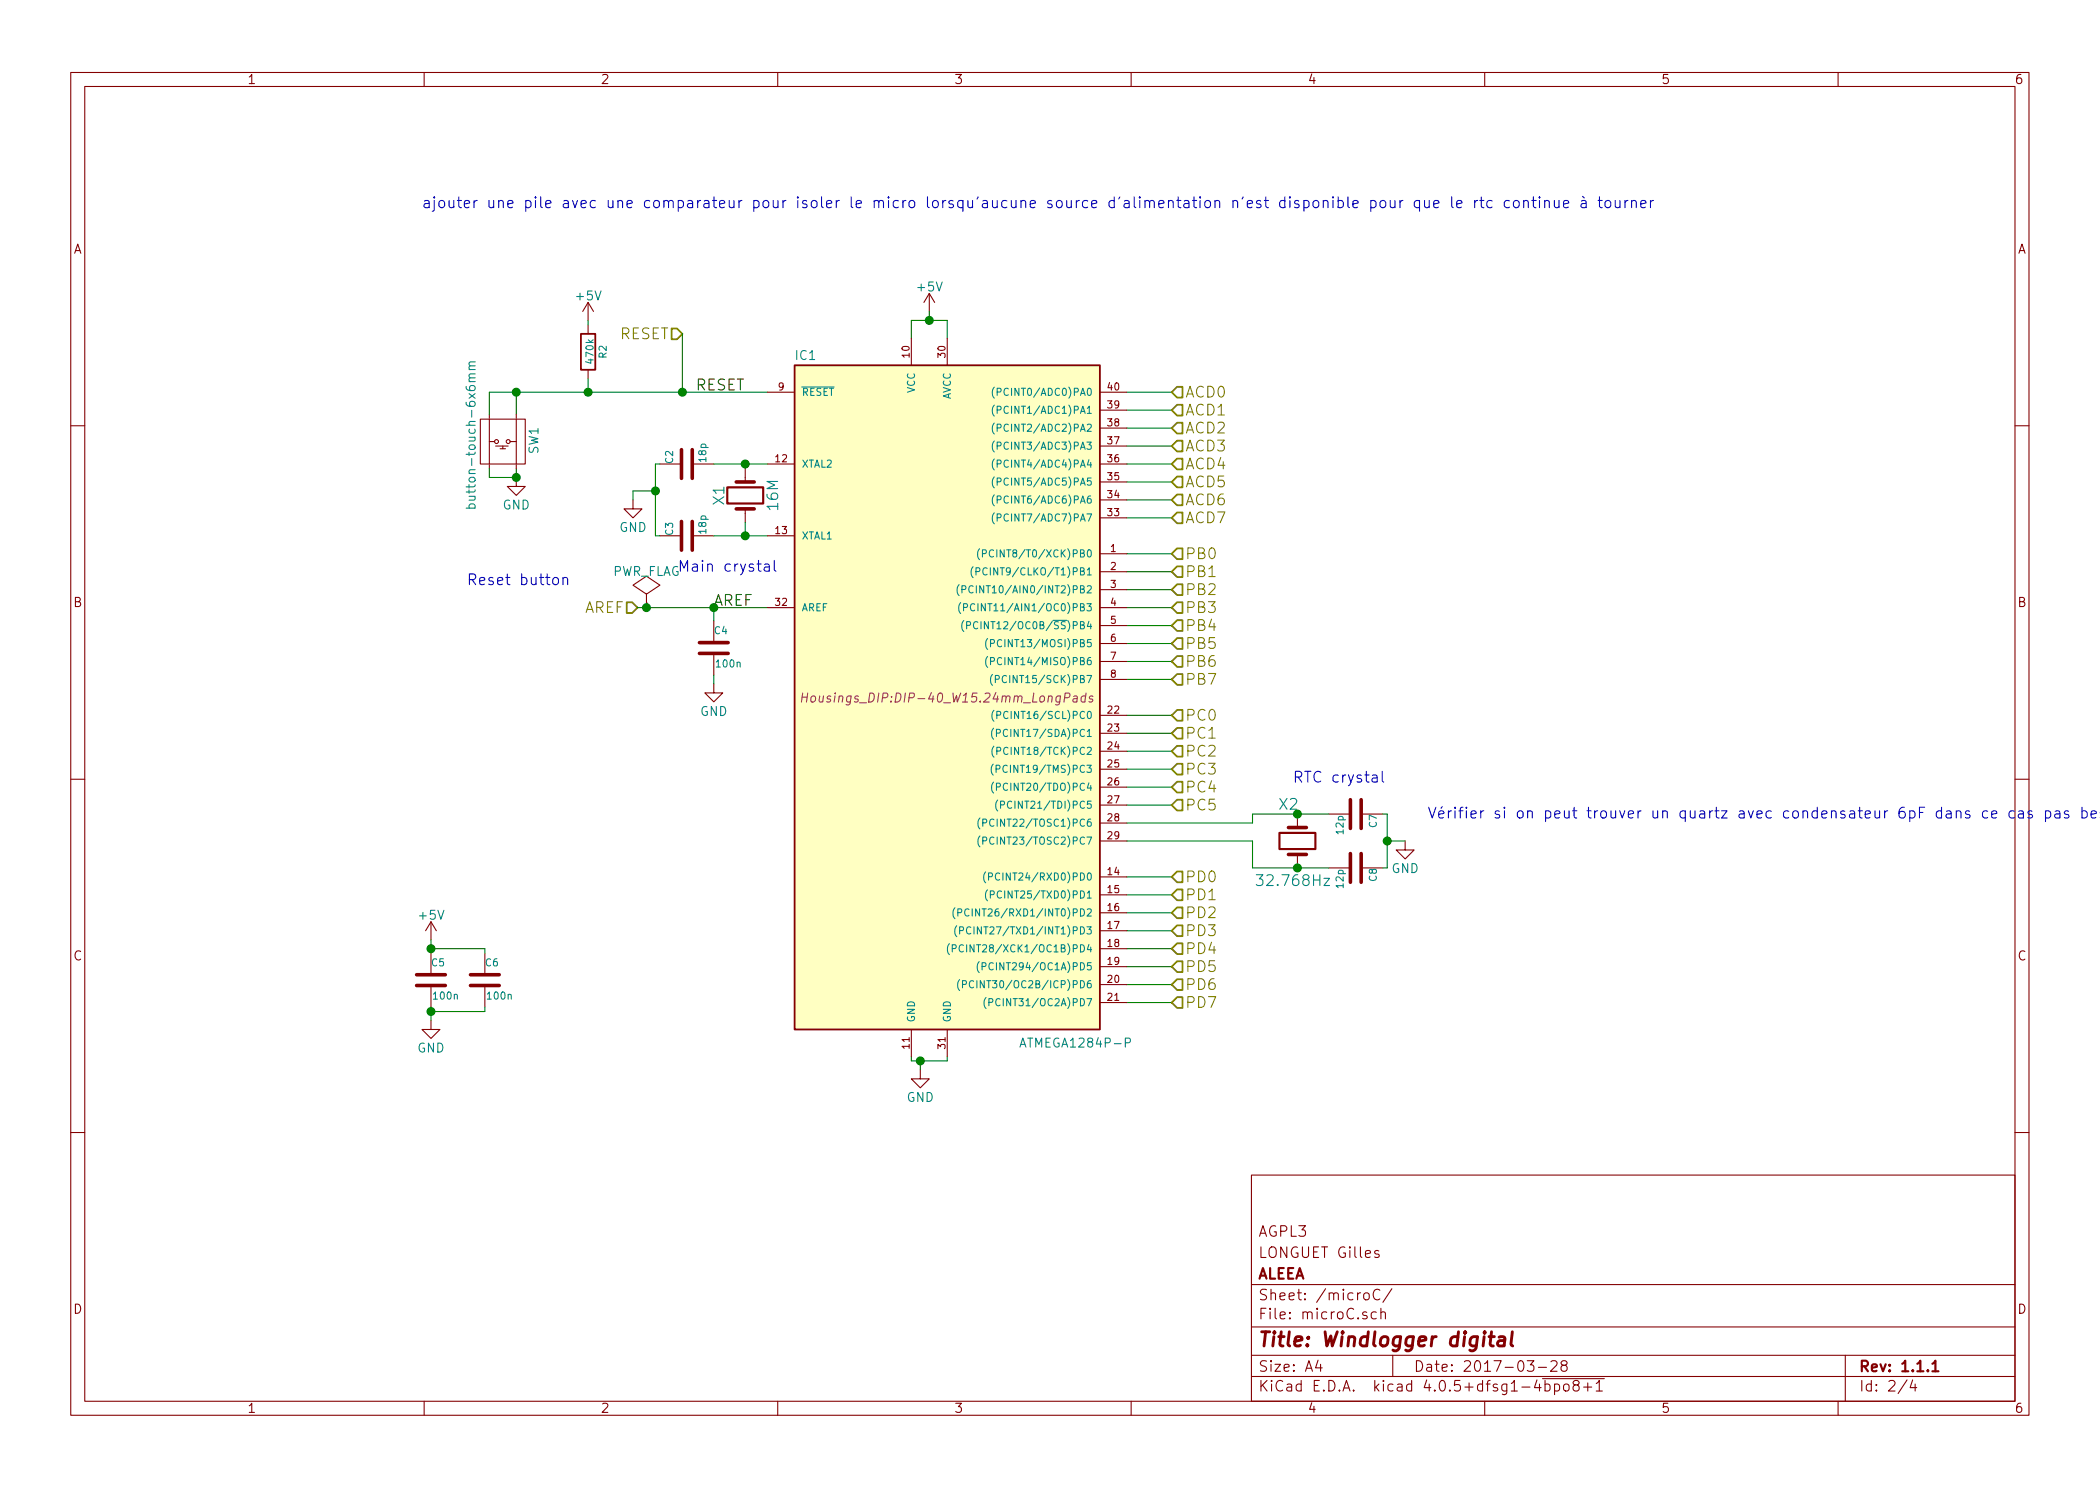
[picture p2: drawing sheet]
<svg xmlns="http://www.w3.org/2000/svg" width="297mm" height="210mm" viewBox="0 0 297 210" stroke-linecap="round" stroke-linejoin="round" font-family="sans-serif">
<g fill="none" stroke="#840000" stroke-width=".15">
<path d="M10 10.3h277v189.9h-277zM12 12.2h273v186.1h-273zM60 10.3v1.9M110 10.3v1.9M160 10.3v1.9M210 10.3v1.9M260 10.3v1.9M67.9 59.3h6.4v6.4h-6.4zM69.2 58.7v.5M69.2 59.3v6.4M73 58.7v.5M73 59.3v6.4"/>
<path d="M83.2 42.8v2.5M83.2 46v1.2M83.2 52.3v1.3M83.2 42.8l-.8 1.3M83.2 42.8l.7 1.3M108.6 55.5h3.8M128.9 47.9v3.8M131.4 41.5l-.7 1.3M131.4 41.5v2.6M131.4 41.5l.8 1.3M134 47.9v3.8M155.6 55.5h3.8"/>
<path d="M155.6 58h3.8M10 60.2h2M69.2 65.8v.5M69.2 62.5h.8M70.1 63.1h1.8M70.7 63.5h.8M71.1 63.1v.4M72.1 62.5h.9M73 67.6v1.2h1.3l-1.3 1.3-1.2-1.3h1.2M73 65.8v.5M89.5 70.7v1.3h1.3l-1.3 1.3-1.2-1.3h1.2M93.3 65.7h2.8"/>
<path d="M93.3 75.8h2.8M98.2 65.7h2.8M98.2 75.8h2.8M105.4 66.3v1.9M105.4 72v1.9M108.6 65.7h3.8M108.6 75.8h3.8M155.6 65.7h3.8M155.6 63.1h3.8M155.6 78.4h3.8M155.6 73.3h3.8M155.6 70.7h3.8"/>
<path d="M155.6 68.2h3.8M155.6 60.6h3.8M285 60.2h2M91.4 85.3h.1M91.4 84.1l1.9-1.3-1.9-1.3-1.9 1.3 1.9 1.3v1.2M101 96.8v1.2h1.2l-1.2 1.3-1.3-1.3h1.3M101 87.9v2.8M101 92.7v2.8M108.6 86h3.8M155.6 80.9h3.8M155.6 83.4h3.8M155.6 86h3.8"/>
<path d="M155.6 88.5h3.8M155.6 91.1h3.8M155.6 93.6h3.8M155.6 96.1h3.8M10 110.3h2M155.6 101.2h3.8M155.6 103.8h3.8M155.6 106.3h3.8M155.6 108.8h3.8M155.6 111.4h3.8M155.6 113.9h3.8M155.6 116.5h3.8"/>
<path d="M155.6 119h3.8M183.5 115.2v1.9M188 115.2h2.8M192.8 115.2h2.8M198.8 119v1.3h1.2l-1.2 1.2-1.3-1.2h1.3M285 110.3h2M61 130.4v2.6M61 134.9v2.8M61 139.7v2.8M61 130.4l-.8 1.3M61 130.4l.7 1.3M68.6 134.9v2.8"/>
<path d="M68.6 139.7v2.8M155.6 139.3h3.8M155.6 124.1h3.8M155.6 126.6h3.8M155.6 129.2h3.8M155.6 131.7h3.8M155.6 134.2h3.8M155.6 136.8h3.8M183.5 120.9v1.9M188 122.8h2.8M192.8 122.8h2.8M61 144.4v1.3h1.2l-1.2 1.2-1.3-1.2h1.3"/>
<path d="M128.9 145.7v3.8M130.2 151.4v1.2h1.2l-1.2 1.3-1.3-1.3h1.3M134 145.7v3.8M155.6 141.9h3.8M10 160.2h2M177 166.3h108v32h-108zM195 177a.37 .37 0 0 0-.6 .1v.1a.54 .54 0 0 0 .6 .3l.1 .1-.1 .2-.1 .1-.5-.1M285 160.2h2M60 198.3v1.9M110 198.3v1.9M160 198.3v1.9M177 194.8h108"/>
<path d="M177 191.8h108M177 187.8h108M177 181.8h108M186.4 192.5l-.3 1h.9M186.8 193v1M193 183.1a.41 .41 0 0 1 .7 .1v.4a.41 .41 0 0 1-.4 .3 .41 .41 0 0 1-.4-.3zM194.7 185.7l-.5-.1-.2 .3v.6l.2 .1 .5-.1M195.2 182.6a.6 .6 0 0 0-.8 0 .6 .6 0 0 0-.2 .7 .58 .58 0 0 0 .3 .6 .58 .58 0 0 0 .7-.1M195.3 185.7a.38 .38 0 0 1 .7 .1v.8M195.3 185.1v1.5M196.9 182.3l-1.3 2M197 191.8v3"/>
<path d="M210 198.3v1.9M216 192.5h1l-.5 .6 .4 .1 .1 .2-.1 .5-.2 .1h-.4l-.3-.1M217.4 195.2l-.4 1.1h1M217.6 193.5h1.1M217.8 195.8v1M218.2 195.1h8.7M218.5 195.9a.48 .48 0 0 1 .7 .1l.1 .1-.1 .6a.48 .48 0 0 1-.7 0M218.5 195.3v1.5M219.4 192.7l.2-.2 .5 .1a.37 .37 0 0 1 .1 .6l-.9 .8h.9M219.9 195.9a.48 .48 0 0 1 .6 .1l.1 .1-.1 .6a.48 .48 0 0 1-.6 0M219.9 195.8v1.5M221.1 193.2l-.3-.3 .1-.2 .2-.2 .4 .1 .2 .2-.1 .2-.2 .2h-.3a.48 .48 0 0 0-.2 .7l.2 .1h.3l.2-.1a.48 .48 0 0 0-.2-.7"/>
<path d="M221.2 196a.41 .41 0 0 1 .7 .1v.4a.41 .41 0 0 1-.3 .3 .41 .41 0 0 1-.4-.3zM222.8 196l-.3-.3 .1-.2 .2-.2 .4 .1 .2 .2-.1 .2-.2 .2h-.3a.48 .48 0 0 0-.2 .7l.2 .1h.3l.2-.1a.48 .48 0 0 0-.2-.7M224 196.3h1.1M224.6 195.7v1.1M225.8 195.8l.4-.5v1.5M225.8 196.8h.8M260 198.3v1.9M261 191.8v6.5M269.7 195.2l-1.2 2M270.5 195.2l-.3 1.1h.9M270.9 195.8v1"/>
<circle cx="70.2" cy="62.5" r=".28"/>
<circle cx="71.9" cy="62.5" r=".28"/>
</g>
<path d="M102.9 69h5v2.2h-5zM181 117.9h5.1v2.2h-5.1zM273.3 193l.5-.5v1.5M273.3 194h.9" fill="none" stroke="#840000" stroke-width=".3"/>
<path d="M210.6 189.1h.8M211 188.4l-.2 1.8v.1l.4 .1M212 189.2l.2-.1 .6 .1 .1 .2-.1 1M212.9 189.6l-.8 .1a.4 .4 0 0 0-.3 .3 .4 .4 0 0 0 .3 .4h.4l.3-.1M213.9 188.4l-.2 1.8 .3 .2" fill="none" stroke="#840000" stroke-width=".41"/>
<g fill="none" stroke="#840000" stroke-width=".51">
<path d="M96.4 63.6v4.1M96.4 73.8v4M97.9 63.6v4.1M97.9 73.8v4M104.1 72h2.6M104.1 68.2h2.6M98.9 92.5h4.1M98.9 90.9h4.1M182.2 117.1h2.6M191 113.2v4M192.5 113.2v4M58.9 139.4h4.1"/>
<path d="M58.9 137.9h4.1M66.5 139.4h4.1M66.5 137.9h4.1M182.2 120.9h2.6M191 120.8v4M192.5 120.8v4"/>
</g>
<path d="M82.2 47.2h2v5.1h-2zM112.4 51.7h43.2v94h-43.2z" fill="none" stroke="#840000" stroke-width=".25"/>
<g fill="none" stroke="#0000c2" stroke-width=".15">
<path d="M196.6 28.4v.8a.38 .38 0 0 0 .7 0M197.3 28.4v1M198 28.4v1M198.5 28.4h-.3l-.2 .3M200.8 28.4a.48 .48 0 0 0-.7 .1v.6a.48 .48 0 0 0 .7 .2M200.8 28.4v1.5M201.5 28.4v.8a.38 .38 0 0 0 .7 0M202.2 28.4v1M202.8 28.9l.7-.2v-.3h-.5l-.2 .2 .1 .7 .1 .1 .5-.1M205.3 27.9v1.3l.3 .2M206 28.9l.8-.2-.1-.3h-.4l-.3 .2 .1 .7 .2 .1 .4-.1M208.6 28.4v1"/>
<path d="M209 28.4h-.3l-.1 .3M209.3 28.4h.6M209.5 27.9v1.3l.1 .1 .3 .1M211 28.4a.48 .48 0 0 0-.6 .1l-.1 .6a.48 .48 0 0 0 .7 .2M213.5 28.4a.48 .48 0 0 0-.6 .1l-.1 .6a.48 .48 0 0 0 .7 .2M214.1 28.5a.42 .42 0 0 1 .5-.1 .42 .42 0 0 1 .3 .3v.4a.43 .43 0 0 1-.4 .3 .43 .43 0 0 1-.4-.3zM215.5 28.5a.38 .38 0 0 1 .7 .1v.8M215.5 28.4v1M216.7 28.4h.6M216.9 27.9v1.3l.1 .1 .3 .1M217.8 27.9h-.1l.1 .1v-.1v.1M217.8 28.4v1"/>
<path d="M218.5 28.5a.38 .38 0 0 1 .7 .1v.8M218.5 28.4v1M219.9 28.4v.8a.38 .38 0 0 0 .6 0M220.5 28.4v1M221.2 28.9l.7-.2-.1-.3h-.4l-.2 .2v.7l.2 .1 .4-.1M223.7 28.4h.2h.4l.1 1M223.9 27.8l.2 .2M224.4 28.7l-.5 .1a.3 .3 0 0 0-.3 .3 .3 .3 0 0 0 .3 .3l.5-.1M226 28.4h.6M226.2 27.9v1.3l.1 .1 .3 .1M227.1 28.5a.42 .42 0 0 1 .4-.1 .42 .42 0 0 1 .3 .3v.4a.43 .43 0 0 1-.4 .3 .43 .43 0 0 1-.4-.3zM228.5 28.4v.8a.38 .38 0 0 0 .6 0"/>
<path d="M229.1 28.4v1M229.8 28.4v1M230.3 28.4h-.3l-.2 .3M230.8 28.5a.38 .38 0 0 1 .6 .1v.8M230.8 28.4v1M232.1 28.9l.7-.2-.1-.3h-.4l-.2 .2 .1 .7 .1 .1 .4-.1M233.5 28.4v1M233.9 28.4h-.3l-.1 .3M108.2 79.9l.1-.1 .4 .1 .1 .9M109.5 79.3v1.3l.3 .2M78.3 81.9a.42 .42 0 0 1 .4-.2 .42 .42 0 0 1 .3 .3v.4a.43 .43 0 0 1-.4 .3 .43 .43 0 0 1-.4-.3zM79.6 81.9a.38 .38 0 0 1 .7 0v.8"/>
<path d="M79.6 81.7v1M108.8 80.2h-.5a.3 .3 0 0 0-.2 .3 .3 .3 0 0 0 .2 .3l.5-.1M194.1 109.7l.2-.1 .4 .1 .1 1M194.8 110l-.5 .1a.3 .3 0 0 0-.3 .3 .3 .3 0 0 0 .3 .3l.5-.1M195.5 109.1v1.4l.2 .2M294.5 114.8a.48 .48 0 0 1 .6 .1l.1 .6a.48 .48 0 0 1-.7 .2M294.5 114.2v1.5M295.8 115.2l.7-.1-.1-.3-.4-.1-.2 .3 .1 .7h.1h.4M297.1 115.7h.1M297.1 114.9v.1"/>
</g>
<g fill="none" stroke="#008400" stroke-width=".15">
<path d="M73 55.5v3.2M83.2 45.3v.7M83.2 53.6v1.9M96.5 47.2v8.3M108.6 55.5h-39.4v3.2M128.9 47.9v-2.6h5.1v2.6M131.4 44.1v1.2M159.4 55.5h6.3M159.4 58h6.3M69.2 66.3v1.3h3.8v-1.3M92.7 69.5h-3.2v1.2M93.3 65.7h-.6v10.1h.6"/>
<path d="M101 75.8h7.6M101 65.7h7.6M105.4 65.7v.6M105.4 73.9v1.9M159.4 65.7h6.3M159.4 60.6h6.3M159.4 63.1h6.3M159.4 68.2h6.3M159.4 70.7h6.3M159.4 73.3h6.3M159.4 78.4h6.3M90.2 86h18.4"/>
<path d="M91.4 85.3v.7M101 86v1.9M101 95.5v1.3M159.4 80.9h6.3M159.4 83.4h6.3M159.4 86h6.3M159.4 88.5h6.3M159.4 91.1h6.3M159.4 93.6h6.3M159.4 96.1h6.3M159.4 119h17.8v3.8h10.8M159.4 101.2h6.3"/>
<path d="M159.4 103.8h6.3M159.4 106.3h6.3M159.4 108.8h6.3M159.4 111.4h6.3M159.4 113.9h6.3M188 115.2h-10.8v1.3h-17.8M195.6 115.2h.6v7.6h-.6M196.2 119h2.6M61 133v1.9M61 134.2h7.6v.7M159.4 124.1h6.3M159.4 126.6h6.3"/>
<path d="M159.4 129.2h6.3M159.4 131.7h6.3M159.4 134.2h6.3M159.4 136.8h6.3M159.4 139.3h6.3M61 142.5v1.9M68.6 142.5v.6h-7.6M128.9 149.5v.6h5.1v-.6M130.2 150.1v1.3M159.4 141.9h6.3"/>
</g>
<g fill="#008400" stroke="#008400" stroke-width=".25">
<circle cx="83.2" cy="55.5" r=".51"/>
<circle cx="105.4" cy="75.8" r=".51"/>
<circle cx="105.4" cy="65.7" r=".51"/>
<circle cx="92.7" cy="69.5" r=".51"/>
<circle cx="183.5" cy="115.2" r=".51"/>
<circle cx="183.5" cy="122.8" r=".51"/>
<circle cx="196.2" cy="119" r=".51"/>
<circle cx="96.5" cy="55.5" r=".51"/>
<circle cx="101" cy="86" r=".51"/>
<circle cx="73" cy="55.5" r=".51"/>
<circle cx="73" cy="67.6" r=".51"/>
<circle cx="91.4" cy="86" r=".51"/>
<circle cx="131.4" cy="45.3" r=".51"/>
<circle cx="130.2" cy="150.1" r=".51"/>
<circle cx="61" cy="134.2" r=".51"/>
<circle cx="61" cy="143.1" r=".51"/>
</g>
<g fill="none" stroke="#848400" stroke-width=".25">
<path d="M95 46.5h.8l.7 .7-.7 .8h-.8zM166.5 54.7h.8v1.6h-.8l-.8-.8zM166.5 57.3h.8v1.5h-.8l-.8-.8zM166.5 59.8h.8v1.5h-.8l-.8-.7zM165.7 63.1l.8-.7h.8v1.5h-.8zM165.7 65.7l.8-.8h.8v1.5h-.8zM166.5 67.4h.8v1.6h-.8l-.8-.8zM166.5 70h.8v1.5h-.8l-.8-.8zM166.5 72.5h.8v1.5h-.8l-.8-.7zM166.5 77.6h.8v1.5h-.8l-.8-.7zM88.6 85.2h.8l.8 .8-.8 .7h-.8zM165.7 88.5l.8-.7h.8v1.5h-.8z"/>
<path d="M166.5 80.1h.8v1.6h-.8l-.8-.8zM166.5 82.7h.8v1.5h-.8l-.8-.8zM166.5 85.2h.8v1.5h-.8l-.8-.7zM166.5 90.3h.8v1.5h-.8l-.8-.7zM166.5 92.8h.8v1.6h-.8l-.8-.8zM166.5 95.4h.8v1.5h-.8l-.8-.8zM165.7 103.8l.8-.8h.8v1.5h-.8zM165.7 111.4l.8-.8h.8v1.5h-.8zM166.5 100.5h.8v1.5h-.8l-.8-.8zM166.5 105.5h.8v1.6h-.8l-.8-.8zM166.5 108.1h.8v1.5h-.8l-.8-.8zM166.5 113.2h.8v1.5h-.8l-.8-.8z"/>
<path d="M165.7 134.2l.8-.7h.8v1.5h-.8zM166.5 123.3h.8v1.5h-.8l-.8-.7zM166.5 125.9h.8v1.5h-.8l-.8-.8zM166.5 128.4h.8v1.5h-.8l-.8-.7zM166.5 130.9h.8v1.6h-.8l-.8-.8zM166.5 136h.8v1.5h-.8l-.8-.7zM166.5 138.6h.8v1.5h-.8l-.8-.8zM166.5 141.1h.8v1.5h-.8l-.8-.7z"/>
</g>
<g fill="none" stroke="#008484" stroke-width=".15">
<path d="M66.3 52.3h.9M67.2 53.5h-.8a.32 .32 0 0 0 .1 .5M67.2 52.9l-.8 .1-.1 .3 .2 .2M67.2 51.8h-.8a.32 .32 0 0 0 .1 .5M67.2 51.2l-.8 .1-.1 .3 .2 .2M113.4 54.8h4.6M140.6 54.8a1.2 1.2 0 0 0 0 1.5M140.6 59.9a1.2 1.2 0 0 0 0 1.5M140.6 57.3a1.2 1.2 0 0 0 0 1.6M141 55.5l.5-.1 .1-.1-.1-.3-.5-.1v1.1M141 58h.5l.1-.2-.1-.3h-.5v1M65.9 71.9h1.3"/>
<path d="M66.4 71.9l-.1-.4 .3-.2h.4l.1 .1 .1 .1-.1 .4M138.6 77.6a1.2 1.2 0 0 0 0 1.6M139 78.3h.4l.1-.2-.1-.3h-.4v1M140.5 77.9a.4 .4 0 0 0-.5 0 .4 .4 0 0 0-.1 .5 .37 .37 0 0 0 .2 .4 .37 .37 0 0 0 .4-.1M140.6 72.6a1.2 1.2 0 0 0 0 1.5M140.6 70a1.2 1.2 0 0 0 0 1.6M140.6 67.5a1.2 1.2 0 0 0 0 1.5M140.6 64.9a1.2 1.2 0 0 0 0 1.6M140.6 62.4a1.2 1.2 0 0 0 0 1.6M141 73.2h.5l.1-.2-.1-.2-.5-.1v1M141 70.7h.5l.1-.2-.1-.3h-.5v1M141 68.2l.5-.1 .1-.1-.1-.3-.5-.1v1.1"/>
<path d="M141 65.6h.5l.1-.2-.1-.3h-.5v1M141 63.1l.5-.1 .1-.1-.1-.3h-.5v1M141 60.5h.5l.1-.2-.1-.2-.5-.1v1M135.7 82.7a1.2 1.2 0 0 0 0 1.6M135.9 85.3a1.2 1.2 0 0 0 0 1.5M136.1 83.4h.5v-.2v-.3h-.5v1M136.3 85.9h.5l.1-.2-.1-.2-.5-.1v1M136.3 87.8a1.2 1.2 0 0 0 0 1.6M136.7 88.5l.5-.1 .1-.1-.1-.3h-.5v1M137.6 80.2a1.2 1.2 0 0 0 0 1.5M137.6 83a.4 .4 0 0 0-.5 0 .4 .4 0 0 0-.1 .5 .37 .37 0 0 0 .2 .3 .37 .37 0 0 0 .4 0M137.9 85.5a.4 .4 0 0 0-.5 0 .4 .4 0 0 0-.1 .5 .37 .37 0 0 0 .1 .4 .37 .37 0 0 0 .5-.1"/>
<path d="M138 80.9l.5-.1 .1-.1-.1-.3-.5-.1v1.1M138.3 88.1a.4 .4 0 0 0-.5-.1 .4 .4 0 0 0-.1 .5 .37 .37 0 0 0 .2 .4 .37 .37 0 0 0 .4 0M139.7 90.3a1.2 1.2 0 0 0 0 1.6M139.7 92.9a1.2 1.2 0 0 0 0 1.5M140.1 91h.5l.1-.2-.1-.3h-.5v1M140.1 93.6l.5-.1 .1-.1-.1-.3-.5-.1v1.1M140.4 95.4a1.2 1.2 0 0 0 0 1.6M140.8 96.1h.5l.1-.2-.1-.3h-.5v1M138.6 115.7a1.2 1.2 0 0 0 0 1.6M138.6 118.3a1.2 1.2 0 0 0 0 1.5M139 116.4h.5l.1-.2-.1-.3h-.5v1M139 119l.5-.1 .1-.1-.1-.3-.5-.1v1.1"/>
<path d="M140.5 108.1a1.2 1.2 0 0 0 0 1.6M140.5 103a1.2 1.2 0 0 0 0 1.6M140.5 110.7a1.2 1.2 0 0 0 0 1.5M140.6 100.5a1.2 1.2 0 0 0 0 1.6M140.6 105.6a1.2 1.2 0 0 0 0 1.5M140.9 108.8h.5l.1-.2-.1-.3h-.5v1M140.9 103.7h.5l.1-.2-.1-.3h-.5v1M140.9 111.3h.5l.1-.2-.1-.2-.5-.1v1M141 101.2l.5-.1 .1-.1-.1-.3h-.5v1M141 106.3l.5-.1 .1-.1-.1-.3-.5-.1v1.1M141.1 113.2a1.2 1.2 0 0 0 0 1.6M141.5 113.9l.5-.1 .1-.1-.1-.3h-.5v1"/>
<path d="M134.3 133.5a1.2 1.2 0 0 0 0 1.6M134.7 134.2h.5l.1-.2-.1-.3h-.5v1M135.1 128.4a1.2 1.2 0 0 0 0 1.6M135.3 131a1.2 1.2 0 0 0 0 1.5M135.5 129.1h.5v-.2v-.3h-.5v1M135.7 138.6a1.2 1.2 0 0 0 0 1.6M135.7 131.7l.5-.1 .1-.1-.1-.3-.5-.1v1.1M136.1 139.3l.5-.1 .1-.1-.1-.3h-.5v1M136.3 133.8a.4 .4 0 0 0-.5 0 .4 .4 0 0 0-.1 .5 .37 .37 0 0 0 .1 .3 .37 .37 0 0 0 .5 0M137.1 128.7a.4 .4 0 0 0-.5 0 .4 .4 0 0 0-.2 .5 .37 .37 0 0 0 .2 .4 .37 .37 0 0 0 .5-.1M137.3 131.2a.4 .4 0 0 0-.5 0 .4 .4 0 0 0-.1 .5 .37 .37 0 0 0 .2 .4 .37 .37 0 0 0 .4-.1M137.7 138.9a.4 .4 0 0 0-.5-.1 .4 .4 0 0 0-.1 .5 .37 .37 0 0 0 .2 .4 .37 .37 0 0 0 .4 0"/>
<path d="M138.5 136.1a1.2 1.2 0 0 0 0 1.5M138.9 136.7h.5l.1-.2-.1-.2-.5-.1v1M139.4 123.4a1.2 1.2 0 0 0 0 1.5M139.7 125.9a1.2 1.2 0 0 0 0 1.6M139.8 124h.5l.1-.2-.1-.2-.5-.1v1M140.1 126.6l.5-.1v-.1v-.3h-.5v1M139.5 141.1a1.2 1.2 0 0 0 0 1.6M139.9 141.8h.5v-.2v-.3h-.5v1M144.3 148.2l.4-1.3 .4 1.3M159.2 147.5h.6l.1-.2-.1-.3-.1-.1h-.5v1.3"/>
</g>
<path d="M112.4 51.7h43.2v94h-43.2z" fill="#ffffc2" stroke="#ffffc2" stroke-width=".14"/>
<path d="M113.5 98.6h.7M113.5 98.1l-.1 1.2M114.2 98.1l-.1 1.2M151.9 98.5h.1h.3v.8M152.4 98.8l-.4 .1a.26 .26 0 0 0-.2 .2 .26 .26 0 0 0 .1 .2h.4M153.5 98.5h-.3l-.3 .2v.5l.2 .1h.4M153.6 98.1l-.2 1.2M154.6 98.5a.3 .3 0 0 0-.3 0 .3 .3 0 0 0-.2 .2v.2l.4 .1 .1 .1-.2 .2h-.4" fill="none" stroke="#840084" stroke-width=".15"/>
<text font-size="2.8" fill="#840000" x="178" y="190.5">Title: Windlogger digital</text>
<g font-size="2.1" fill="#0000c2">
<text x="59.7" y="29.5">ajouter une pile avec une comparateur pour isoler le micro lorsqu'aucune source d'alimentation n'est disponible pour que le rtc continue à tourner</text>
<text x="66" y="82.8">Reset button</text>
<text x="95.9" y="80.9">Main crystal</text>
<text x="182.9" y="110.7">RTC crystal</text>
<text x="201.9" y="115.8">Vérifier si on peut trouver un quartz avec condensateur 6pF dans ce cas pas besoin de C externe</text>
</g>
<g font-size="2.1" fill="#848400">
<text x="87.5" y="48">RESET</text>
<text x="167.7" y="56.3">ACD0</text>
<text x="167.7" y="58.8">ACD1</text>
<text x="167.7" y="61.3">ACD2</text>
<text x="167.7" y="63.9">ACD3</text>
<text x="167.7" y="66.4">ACD4</text>
<text x="167.7" y="69">ACD5</text>
<text x="167.7" y="71.5">ACD6</text>
<text x="167.7" y="74">ACD7</text>
<text x="167.7" y="79.1">PB0</text>
<text x="167.7" y="81.7">PB1</text>
<text x="82.5" y="86.7">AREF</text>
<text x="167.7" y="84.2">PB2</text>
<text x="167.7" y="86.7">PB3</text>
<text x="167.7" y="89.3">PB4</text>
<text x="167.7" y="91.8">PB5</text>
<text x="167.7" y="94.4">PB6</text>
<text x="167.7" y="96.9">PB7</text>
<text x="167.7" y="102">PC0</text>
<text x="167.7" y="104.5">PC1</text>
<text x="167.7" y="107.1">PC2</text>
<text x="167.7" y="109.6">PC3</text>
<text x="167.7" y="112.1">PC4</text>
<text x="167.7" y="114.7">PC5</text>
<text x="167.7" y="124.8">PD0</text>
<text x="167.7" y="127.4">PD1</text>
<text x="167.7" y="129.9">PD2</text>
<text x="167.7" y="132.5">PD3</text>
<text x="167.7" y="135">PD4</text>
<text x="167.7" y="137.5">PD5</text>
<text x="167.7" y="140.1">PD6</text>
<text x="167.7" y="142.6">PD7</text>
</g>
<g font-size="2.1">
<text x="98.4" y="55.2">RESET</text>
<text x="101" y="85.7">AREF</text>
</g>
<g font-size="2.1" fill="#008484">
<text x="102.5" y="71.4" transform="rotate(-90 102.5 71.4)">X1</text>
<text x="110.1" y="72.1" transform="rotate(-90 110.1 72.1)">16M</text>
<text x="180.9" y="114.6">X2</text>
<text x="178.3" y="125.4">32.768Hz</text>
</g>
<g font-size="2.1" fill="#840000">
<text x="178" y="178">LONGUET Gilles</text>
<text x="178" y="175">AGPL3</text>
<text x="178" y="184">Sheet: /microC/</text>
<text x="178" y="181">ALEEA</text>
<text x="178" y="186.7">File: microC.sch</text>
<text x="178" y="196.9">KiCad E.D.A. kicad 4.0.5+dfsg1-4bpo8+1</text>
<text x="178" y="194.1">Size: A4</text>
<text x="200" y="194.1">Date: 2017-03-28</text>
<text x="263" y="194.1">Rev: 1.1.1</text>
<text x="263" y="196.9">Id: 2/4</text>
</g>
<g font-size="1.8" fill="#840000">
<text x="35" y="11.9">1</text>
<text x="85" y="11.9">2</text>
<text x="135" y="11.9">3</text>
<text x="185" y="11.9">4</text>
<text x="235" y="11.9">5</text>
<text x="285" y="11.9">6</text>
<text x="10.4" y="35.9">A</text>
<text x="285.4" y="35.9">A</text>
<text x="10.4" y="85.9">B</text>
<text x="285.4" y="85.9">B</text>
<text x="10.4" y="135.9">C</text>
<text x="285.4" y="135.9">C</text>
<text x="10.4" y="185.9">D</text>
<text x="285.4" y="185.9">D</text>
<text x="35" y="199.9">1</text>
<text x="85" y="199.9">2</text>
<text x="135" y="199.9">3</text>
<text x="185" y="199.9">4</text>
<text x="235" y="199.9">5</text>
<text x="285" y="199.9">6</text>
</g>
<g font-size="1.8" fill="#008484">
<text x="129.8" y="41.2">+5V</text>
<text x="81.6" y="42.5">+5V</text>
<text x="112.6" y="50.9">IC1</text>
<text x="76.1" y="64.2" transform="rotate(-90 76.1 64.2)">SW1</text>
<text x="67.3" y="70.4" transform="rotate(-90 67.3 70.4)">button-touch-6x6mm</text>
<text x="71.1" y="72.1">GND</text>
<text x="87.6" y="75.3">GND</text>
<text x="86.5" y="81.5">PWR_FLAG</text>
<text x="99" y="101.3">GND</text>
<text x="196.8" y="123.5">GND</text>
<text x="59.4" y="130.1">+5V</text>
<text x="59" y="148.9">GND</text>
<text x="144.9" y="148.2">ATMEGA1284P-P</text>
<text x="128.2" y="155.9">GND</text>
</g>
<text font-size="1.8" fill="#840084" x="115.1" y="99.4">Housings_DIP:DIP-40_W15.24mm_LongPads</text>
<g font-size="1.4" fill="#008484">
<text x="83.9" y="51.3" transform="rotate(-90 83.9 51.3)">470k</text>
<text x="85.8" y="50.7" transform="rotate(-90 85.8 50.7)">R2</text>
<text x="113.4" y="56">RESET</text>
<text x="129.4" y="55.7" transform="rotate(-90 129.4 55.7)">VCC</text>
<text x="134.5" y="56.7" transform="rotate(-90 134.5 56.7)">AVCC</text>
<text x="141.6" y="56">(PCINT0/ADC0)PA0</text>
<text x="141.6" y="58.5">(PCINT1/ADC1)PA1</text>
<text x="95.2" y="65.6" transform="rotate(-90 95.2 65.6)">C2</text>
<text x="99.9" y="65.3" transform="rotate(-90 99.9 65.3)">18p</text>
<text x="141.6" y="63.6">(PCINT3/ADC3)PA3</text>
<text x="141.6" y="61.1">(PCINT2/ADC2)PA2</text>
<text x="113.4" y="66.2">XTAL2</text>
<text x="141.6" y="71.2">(PCINT6/ADC6)PA6</text>
<text x="141.6" y="68.7">(PCINT5/ADC5)PA5</text>
<text x="141.6" y="66.2">(PCINT4/ADC4)PA4</text>
<text x="95.2" y="75.7" transform="rotate(-90 95.2 75.7)">C3</text>
<text x="99.9" y="75.5" transform="rotate(-90 99.9 75.5)">18p</text>
<text x="113.4" y="76.3">XTAL1</text>
<text x="141.6" y="73.8">(PCINT7/ADC7)PA7</text>
<text x="138" y="83.9">(PCINT10/AIN0/INT2)PB2</text>
<text x="139.4" y="81.4">(PCINT9/CLKO/T1)PB1</text>
<text x="140.4" y="78.9">(PCINT8/T0/XCK)PB0</text>
<text x="101.1" y="89.7">C4</text>
<text x="113.4" y="86.5">AREF</text>
<text x="138.1" y="86.5">(PCINT11/AIN1/OC0)PB3</text>
<text x="138.4" y="89">(PCINT12/OC0B/SS)PB4</text>
<text x="101.4" y="94.4">100n</text>
<text x="141" y="91.6">(PCINT13/MOSI)PB5</text>
<text x="141" y="94.1">(PCINT14/MISO)PB6</text>
<text x="141.7" y="96.6">(PCINT15/SCK)PB7</text>
<text x="141.8" y="101.7">(PCINT16/SCL)PC0</text>
<text x="141.7" y="104.3">(PCINT17/SDA)PC1</text>
<text x="141.7" y="106.8">(PCINT18/TCK)PC2</text>
<text x="141.7" y="109.3">(PCINT19/TMS)PC3</text>
<text x="141.7" y="111.9">(PCINT20/TDO)PC4</text>
<text x="139.9" y="117">(PCINT22/TOSC1)PC6</text>
<text x="139.9" y="119.5">(PCINT23/TOSC2)PC7</text>
<text x="142.4" y="114.4">(PCINT21/TDI)PC5</text>
<text x="190" y="118" transform="rotate(-90 190 118)">12p</text>
<text x="194.7" y="117.1" transform="rotate(-90 194.7 117.1)">C7</text>
<text x="140.9" y="124.6">(PCINT24/RXD0)PD0</text>
<text x="190" y="125.6" transform="rotate(-90 190 125.6)">12p</text>
<text x="194.7" y="124.7" transform="rotate(-90 194.7 124.7)">C8</text>
<text x="137.4" y="129.7">(PCINT26/RXD1/INT0)PD2</text>
<text x="141" y="127.1">(PCINT25/TXD0)PD1</text>
<text x="61.1" y="136.7">C5</text>
<text x="68.7" y="136.7">C6</text>
<text x="136.6" y="134.7">(PCINT28/XCK1/OC1B)PD4</text>
<text x="137.6" y="132.2">(PCINT27/TXD1/INT1)PD3</text>
<text x="139.9" y="137.3">(PCINT294/OC1A)PD5</text>
<text x="61.4" y="141.4">100n</text>
<text x="69" y="141.4">100n</text>
<text x="138" y="139.8">(PCINT30/OC2B/ICP)PD6</text>
<text x="140.7" y="142.4">(PCINT31/OC2A)PD7</text>
<text x="129.4" y="144.6" transform="rotate(-90 129.4 144.6)">GND</text>
<text x="134.5" y="144.6" transform="rotate(-90 134.5 144.6)">GND</text>
</g>
<g font-size="1.4" fill="#840000">
<text x="128.7" y="50.6" transform="rotate(-90 128.7 50.6)">10</text>
<text x="133.7" y="50.6" transform="rotate(-90 133.7 50.6)">30</text>
<text x="110.1" y="55.2">9</text>
<text x="156.7" y="55.2">40</text>
<text x="156.7" y="57.8">39</text>
<text x="109.7" y="65.4">12</text>
<text x="156.7" y="65.4">36</text>
<text x="156.7" y="62.9">37</text>
<text x="156.7" y="60.3">38</text>
<text x="156.7" y="70.5">34</text>
<text x="156.7" y="67.9">35</text>
<text x="109.7" y="75.6">13</text>
<text x="156.7" y="73">33</text>
<text x="157.1" y="78.1">1</text>
<text x="157.1" y="80.6">2</text>
<text x="157.1" y="83.2">3</text>
<text x="109.7" y="85.7">32</text>
<text x="157.1" y="85.7">4</text>
<text x="157.1" y="88.3">5</text>
<text x="157.1" y="90.8">6</text>
<text x="157.1" y="93.3">7</text>
<text x="157.1" y="95.9">8</text>
<text x="156.7" y="101">22</text>
<text x="156.7" y="103.5">23</text>
<text x="156.7" y="106">24</text>
<text x="156.7" y="108.6">25</text>
<text x="156.7" y="111.1">26</text>
<text x="156.7" y="113.7">27</text>
<text x="156.7" y="116.2">28</text>
<text x="156.7" y="118.7">29</text>
<text x="156.7" y="123.8">14</text>
<text x="156.7" y="126.4">15</text>
<text x="156.7" y="128.9">16</text>
<text x="156.7" y="131.4">17</text>
<text x="156.7" y="134">18</text>
<text x="156.7" y="136.5">19</text>
<text x="156.7" y="139.1">20</text>
<text x="156.7" y="141.6">21</text>
<text x="128.7" y="148.4" transform="rotate(-90 128.7 148.4)">11</text>
<text x="133.7" y="148.4" transform="rotate(-90 133.7 148.4)">31</text>
</g>
</svg>
